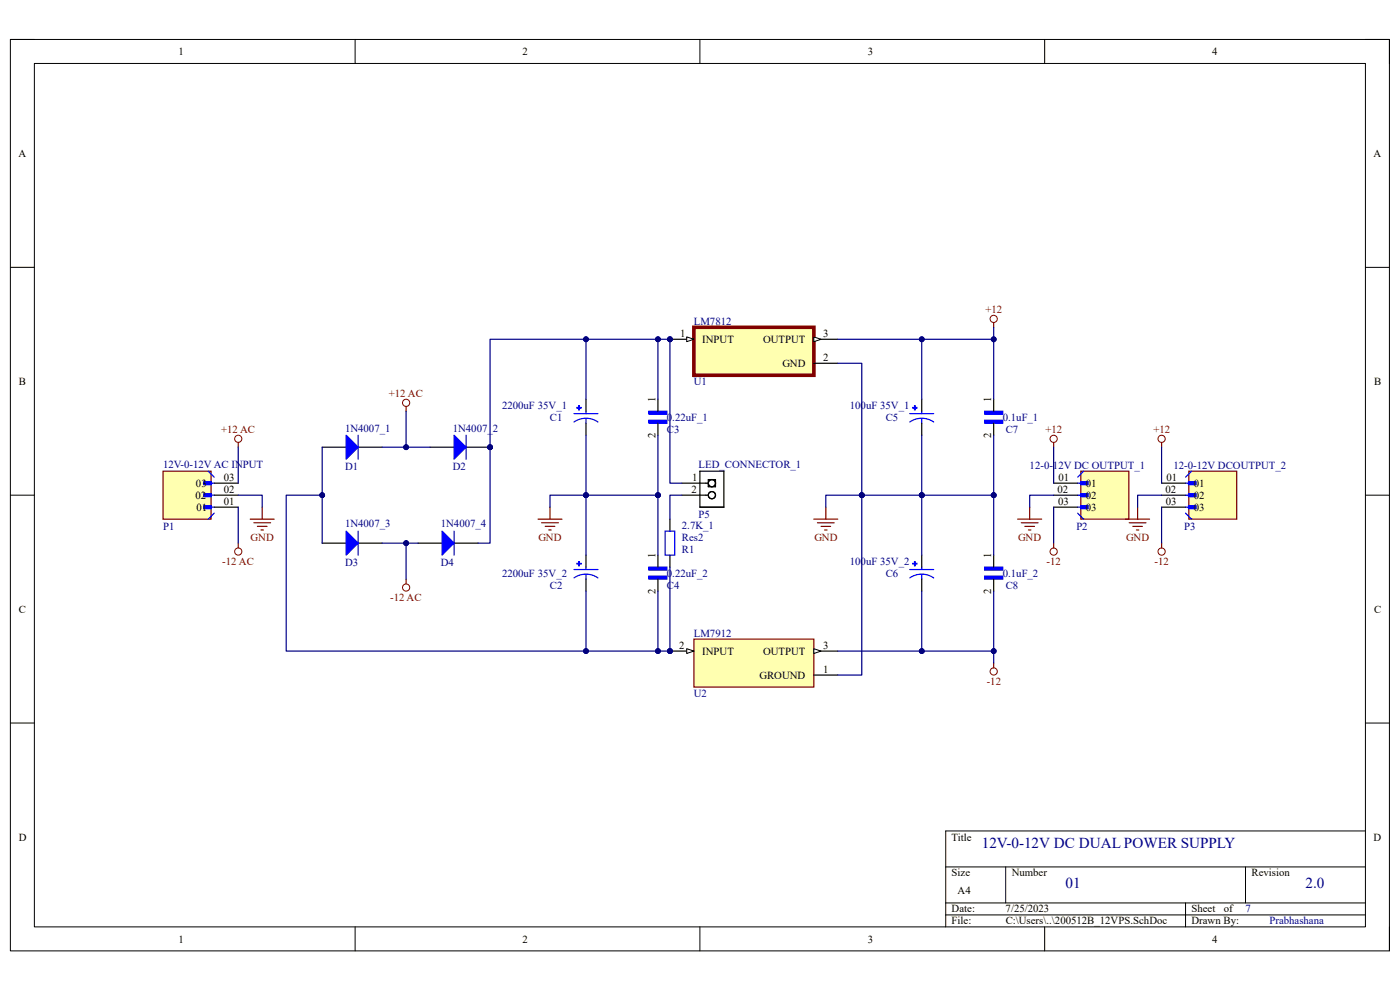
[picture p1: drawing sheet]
<svg xmlns="http://www.w3.org/2000/svg" width="297mm" height="210mm" viewBox="0 0 297 210" stroke-linecap="round" stroke-linejoin="round" font-family="sans-serif">
<path d="M2.2 8.4h292.6v193.3h-292.6z" fill="none" stroke="#000" stroke-width=".21"/>
<path d="M7.3 13.5h282.4v183.1h-282.4z" fill-rule="evenodd" fill="#fff"/>
<g fill="none" stroke="#000" stroke-width=".21">
<path d="M2.2 8.4h5.1M7.3 13.5h282.4v183.1h-282.4zM75.3 8.4v5.1M148.5 8.4v5.1M221.6 8.4v5.1M289.7 8.4h5.1v5.1M2.2 56.7h5.1M289.7 56.7h5.1M2.2 105h5.1M289.7 105.1h5.1M2.2 153.4h5.1M289.7 153.4h5.1"/>
<path d="M289.7 176.3h-89.1v20.3M75.3 196.6v5.1M148.5 196.6v5.1M200.6 183.9h89.1M200.6 191.5h89.1M200.6 194.1h89.1M213.4 183.9v7.6M221.6 196.6v5.1M251.5 191.5v5.1M264.2 183.9v7.6M294.8 196.6v5.1"/>
</g>
<g fill="none" stroke="#000" stroke-width=".25">
<path d="M68.3 94.9h5.1M76 94.9h5.1M148.5 100h5.1v7.6h-5.1zM144.7 102.5h5.6M144.7 105h5.6M150.3 101.7h1.5v1.6h-1.5z"/>
<circle cx="151" cy="102.5" r=".76"/>
<circle cx="151" cy="105" r=".76"/>
</g>
<path d="M73.4 92.3l2.6 2.6-2.6 2.5z" fill="#00f"/>
<path d="M73.4 92.3l2.6 2.6-2.6 2.5zM76 92.3v5.1" fill="none" stroke="#00f" stroke-width=".25"/>
<path d="M88.7 115.2h5.1M96.3 115.2h5.1" fill="none" stroke="#000" stroke-width=".25"/>
<path d="M93.8 112.7l2.5 2.5-2.5 2.6z" fill="#00f"/>
<path d="M93.8 112.7l2.5 2.5-2.5 2.6zM96.3 112.7v5.1" fill="none" stroke="#00f" stroke-width=".25"/>
<path d="M68.3 115.2h5.1M76 115.2h5.1" fill="none" stroke="#000" stroke-width=".25"/>
<path d="M73.4 112.7l2.6 2.5-2.6 2.6z" fill="#00f"/>
<path d="M73.4 112.7l2.6 2.5-2.6 2.6zM76 112.7v5.1" fill="none" stroke="#00f" stroke-width=".25"/>
<circle cx="104" cy="94.9" r=".51" fill="#000080"/>
<circle cx="104" cy="94.9" r=".51" fill="none" stroke="#000080" stroke-width=".21"/>
<path d="M91.2 94.9h5.1M98.9 94.9h5.1" fill="none" stroke="#000" stroke-width=".25"/>
<circle cx="104" cy="94.9" r=".51" fill="#000080"/>
<circle cx="104" cy="94.9" r=".51" fill="none" stroke="#000080" stroke-width=".21"/>
<path d="M96.3 92.3l2.6 2.6-2.6 2.5z" fill="#00f"/>
<path d="M96.3 92.3l2.6 2.6-2.6 2.5zM98.9 92.3v5.1" fill="none" stroke="#00f" stroke-width=".25"/>
<circle cx="142.1" cy="72" r=".51" fill="#000080"/>
<circle cx="142.1" cy="72" r=".51" fill="none" stroke="#000080" stroke-width=".21"/>
<path d="M147.2 69.4h25.5v10.2h-25.5z" fill-rule="evenodd" fill="#ffffb0"/>
<path d="M147.2 69.4h25.5v10.2h-25.5z" fill="none" stroke="#800000" stroke-width=".76"/>
<path d="M142.1 72h5.1" fill="none" stroke="#000" stroke-width=".25"/>
<path d="M145.7 71.5l1.5 .5-1.5 .5z" fill="#f8fcff"/>
<path d="M145.7 71.5l1.5 .5-1.5 .5z" fill="none" stroke="#000" stroke-width=".21"/>
<circle cx="142.1" cy="72" r=".51" fill="#000080"/>
<circle cx="142.1" cy="72" r=".51" fill="none" stroke="#000080" stroke-width=".21"/>
<path d="M172.7 72h5" fill="none" stroke="#000" stroke-width=".25"/>
<path d="M172.7 71.5l1.5 .5-1.5 .5z" fill="#f8fcff"/>
<path d="M172.7 71.5l1.5 .5-1.5 .5z" fill="none" stroke="#000" stroke-width=".21"/>
<path d="M172.7 77.1h5" fill="none" stroke="#000" stroke-width=".25"/>
<circle cx="142.1" cy="138.1" r=".51" fill="#000080"/>
<circle cx="142.1" cy="138.1" r=".51" fill="none" stroke="#000080" stroke-width=".21"/>
<path d="M147.2 135.6h25.5v10.1h-25.5z" fill-rule="evenodd" fill="#ffffb0"/>
<path d="M147.2 135.6h25.5v10.1h-25.5z" fill="none" stroke="#800000" stroke-width=".25"/>
<path d="M142.1 138.1h5.1" fill="none" stroke="#000" stroke-width=".25"/>
<path d="M145.7 137.6l1.5 .5-1.5 .5z" fill="#f8fcff"/>
<path d="M145.7 137.6l1.5 .5-1.5 .5z" fill="none" stroke="#000" stroke-width=".21"/>
<circle cx="142.1" cy="138.1" r=".51" fill="#000080"/>
<circle cx="142.1" cy="138.1" r=".51" fill="none" stroke="#000080" stroke-width=".21"/>
<path d="M172.7 138.1h5" fill="none" stroke="#000" stroke-width=".25"/>
<path d="M172.7 137.6l1.5 .5-1.5 .5z" fill="#f8fcff"/>
<path d="M172.7 137.6l1.5 .5-1.5 .5z" fill="none" stroke="#000" stroke-width=".21"/>
<path d="M172.7 143.2h5" fill="none" stroke="#000" stroke-width=".25"/>
<path d="M194 86.1h.1v.9h-.1z" fill-rule="evenodd" fill="#00f"/>
<path d="M194 86.1h.1v.9h-.1z" fill="none" stroke="#00f" stroke-width=".25"/>
<path d="M193.6 86.4h.9v.2h-.9z" fill-rule="evenodd" fill="#00f"/>
<path d="M193 89.5a4.4 4.4 0 0 1 5.1 0M193 87.7h5.1M193.6 86.4h.9v.2h-.9zM195.5 87.2v.5M195.5 88.8v1" fill="none" stroke="#00f" stroke-width=".25"/>
<path d="M195.5 84.7v2.5M195.5 89.8v2.5" fill="none" stroke="#000" stroke-width=".25"/>
<path d="M194 119.1h.1v.9h-.1z" fill-rule="evenodd" fill="#00f"/>
<path d="M194 119.1h.1v.9h-.1z" fill="none" stroke="#00f" stroke-width=".25"/>
<path d="M193.6 119.5h.9v.1h-.9z" fill-rule="evenodd" fill="#00f"/>
<path d="M193.6 119.5h.9v.1h-.9zM193 122.6a4.4 4.4 0 0 1 5.1 0M193 120.8h5.1M195.5 120.3v.5M195.5 121.8v1.1" fill="none" stroke="#00f" stroke-width=".25"/>
<path d="M195.5 117.8v2.5M195.5 122.9v2.5" fill="none" stroke="#000" stroke-width=".25"/>
<path d="M122.8 86.1h.1v.9h-.1z" fill-rule="evenodd" fill="#00f"/>
<path d="M122.8 86.1h.1v.9h-.1z" fill="none" stroke="#00f" stroke-width=".25"/>
<path d="M122.4 86.4h.9v.2h-.9z" fill-rule="evenodd" fill="#00f"/>
<path d="M121.8 89.5a4.4 4.4 0 0 1 5.1 0M121.8 87.7h5.1M122.4 86.4h.9v.2h-.9zM124.3 87.2v.5M124.3 88.8v1" fill="none" stroke="#00f" stroke-width=".25"/>
<path d="M124.3 84.7v2.5M124.3 89.8v2.5" fill="none" stroke="#000" stroke-width=".25"/>
<path d="M122.8 119.1h.1v.9h-.1z" fill-rule="evenodd" fill="#00f"/>
<path d="M122.8 119.1h.1v.9h-.1z" fill="none" stroke="#00f" stroke-width=".25"/>
<path d="M122.4 119.5h.9v.1h-.9z" fill-rule="evenodd" fill="#00f"/>
<path d="M122.4 119.5h.9v.1h-.9zM121.8 122.6a4.4 4.4 0 0 1 5.1 0M121.8 120.8h5.1M124.3 120.3v.5M124.3 121.8v1.1" fill="none" stroke="#00f" stroke-width=".25"/>
<path d="M124.3 117.8v2.5M124.3 122.9v2.5" fill="none" stroke="#000" stroke-width=".25"/>
<path d="M137.7 87.2h3.8v.7h-3.8z" fill-rule="evenodd" fill="#00f"/>
<path d="M137.7 87.2h3.8v.7h-3.8z" fill="none" stroke="#00f" stroke-width=".25"/>
<path d="M137.7 89.1h3.8v.7h-3.8z" fill-rule="evenodd" fill="#00f"/>
<path d="M137.7 89.1h3.8v.7h-3.8z" fill="none" stroke="#00f" stroke-width=".25"/>
<path d="M139.6 84.7v2.5M139.6 89.8v2.5" fill="none" stroke="#000" stroke-width=".25"/>
<path d="M137.7 120.3h3.8v.6h-3.8z" fill-rule="evenodd" fill="#00f"/>
<path d="M137.7 120.3h3.8v.6h-3.8z" fill="none" stroke="#00f" stroke-width=".25"/>
<path d="M137.7 122.2h3.8v.7h-3.8z" fill-rule="evenodd" fill="#00f"/>
<path d="M137.7 122.2h3.8v.7h-3.8z" fill="none" stroke="#00f" stroke-width=".25"/>
<path d="M139.6 117.8v2.5M139.6 122.9v2.5" fill="none" stroke="#000" stroke-width=".25"/>
<path d="M208.9 87.2h3.8v.7h-3.8z" fill-rule="evenodd" fill="#00f"/>
<path d="M208.9 87.2h3.8v.7h-3.8z" fill="none" stroke="#00f" stroke-width=".25"/>
<path d="M208.9 89.2h3.8v.6h-3.8z" fill-rule="evenodd" fill="#00f"/>
<path d="M208.9 89.2h3.8v.6h-3.8z" fill="none" stroke="#00f" stroke-width=".25"/>
<path d="M210.8 84.7v2.5M210.8 89.8v2.5" fill="none" stroke="#000" stroke-width=".25"/>
<path d="M208.9 120.3h3.8v.6h-3.8z" fill-rule="evenodd" fill="#00f"/>
<path d="M208.9 120.3h3.8v.6h-3.8z" fill="none" stroke="#00f" stroke-width=".25"/>
<path d="M208.9 122.2h3.8v.7h-3.8z" fill-rule="evenodd" fill="#00f"/>
<path d="M208.9 122.2h3.8v.7h-3.8z" fill="none" stroke="#00f" stroke-width=".25"/>
<path d="M210.8 117.8v2.5M210.8 122.9v2.5" fill="none" stroke="#000" stroke-width=".25"/>
<path d="M53.1 110.1h5.1M53.8 110.9h3.6M54.6 111.7h2M55.4 112.4h.5M55.6 107.6v2.5" fill="none" stroke="#800000" stroke-width=".25"/>
<path d="M34.6 100h10.2v10.1h-10.2z" fill-rule="evenodd" fill="#ffffb0"/>
<path d="M34.6 100h10.2v10.1h-10.2z" fill="none" stroke="#800000" stroke-width=".25"/>
<path d="M43.2 107.3h1.6v.6h-1.6z" fill-rule="evenodd" fill="#00f"/>
<path d="M43.2 107.3h1.6v.6h-1.6z" fill="none" stroke="#00f" stroke-width=".25"/>
<path d="M43.2 104.7h1.6v.7h-1.6z" fill-rule="evenodd" fill="#00f"/>
<path d="M43.2 104.7h1.6v.7h-1.6z" fill="none" stroke="#00f" stroke-width=".25"/>
<path d="M43.2 102.2h1.6v.6h-1.6z" fill-rule="evenodd" fill="#00f"/>
<path d="M44.2 100l1.3 1.2M43.2 102.2h1.6v.6h-1.6zM43.5 107.6h2M43.5 105h2M43.5 102.5h2M45.5 108.9l-1.3 1.2" fill="none" stroke="#00f" stroke-width=".25"/>
<path d="M45.5 107.6h5M45.5 105h5M45.5 102.5h5" fill="none" stroke="#000" stroke-width=".25"/>
<path d="M229.3 100h10.2v10.1h-10.2z" fill-rule="evenodd" fill="#ffffb0"/>
<path d="M229.3 100h10.2v10.1h-10.2z" fill="none" stroke="#800000" stroke-width=".25"/>
<path d="M229.3 102.2h1.5v.6h-1.5z" fill-rule="evenodd" fill="#00f"/>
<path d="M229.3 102.2h1.5v.6h-1.5z" fill="none" stroke="#00f" stroke-width=".25"/>
<path d="M229.3 104.7h1.5v.7h-1.5z" fill-rule="evenodd" fill="#00f"/>
<path d="M229.3 104.7h1.5v.7h-1.5z" fill="none" stroke="#00f" stroke-width=".25"/>
<path d="M229.3 107.3h1.5v.6h-1.5z" fill-rule="evenodd" fill="#00f"/>
<path d="M229.9 100l-1.3 1.2M228.6 102.5h1.9M228.6 105.1h1.9M228.6 107.6h1.9M228.6 108.9l1.3 1.2M229.3 107.3h1.5v.6h-1.5z" fill="none" stroke="#00f" stroke-width=".25"/>
<path d="M223.5 102.5h5.1M223.5 105.1h5.1M223.5 107.6h5.1" fill="none" stroke="#000" stroke-width=".25"/>
<path d="M252.2 100h10.2v10.1h-10.2z" fill-rule="evenodd" fill="#ffffb0"/>
<path d="M252.2 100h10.2v10.1h-10.2z" fill="none" stroke="#800000" stroke-width=".25"/>
<path d="M252.1 102.2h1.6v.6h-1.6z" fill-rule="evenodd" fill="#00f"/>
<path d="M252.1 102.2h1.6v.6h-1.6z" fill="none" stroke="#00f" stroke-width=".25"/>
<path d="M252.1 104.7h1.6v.7h-1.6z" fill-rule="evenodd" fill="#00f"/>
<path d="M252.1 104.7h1.6v.7h-1.6z" fill="none" stroke="#00f" stroke-width=".25"/>
<path d="M252.1 107.3h1.6v.6h-1.6z" fill-rule="evenodd" fill="#00f"/>
<path d="M252.8 100l-1.3 1.2M141.1 112.7h2v5.1h-2zM251.5 102.5h1.9M251.5 105.1h1.9M251.5 107.6h1.9M251.5 108.9l1.3 1.2M252.1 107.3h1.6v.6h-1.6z" fill="none" stroke="#00f" stroke-width=".25"/>
<path d="M142.1 110.1v2.6M142.1 117.8v2.5M246.4 102.5h5.1M246.4 105.1h5.1M246.4 107.6h5.1" fill="none" stroke="#000" stroke-width=".25"/>
<g fill="none" stroke="#800000" stroke-width=".25">
<path d="M210.8 68.4v1M50.5 93.9v1M86.2 86.2v1M223.5 93.9v1M246.4 93.9v1M50.5 115.2v1M114.1 110.1h5.1M114.9 110.9h3.6M115.7 111.7h2M116.4 112.4h.5M116.7 107.6v2.5M172.7 110.1h5"/>
<path d="M173.4 110.9h3.6M174.2 111.7h2M174.9 112.4h.6M175.2 107.6v2.5M215.9 110.1h5.1M216.7 110.9h3.5M217.4 111.7h2.1M218.2 112.4h.5M218.5 107.6v2.5M223.5 115.2v1M238.8 110.1h5.1M239.6 110.9h3.5"/>
<path d="M240.3 111.7h2.1M241.1 112.4h.5M241.3 107.6v2.5M246.4 115.2v1M86.2 122.9v1M210.8 140.7v1"/>
</g>
<g fill="none" stroke="#800000" stroke-width=".21">
<circle cx="210.8" cy="67.6" r=".76"/>
<circle cx="50.5" cy="93.1" r=".76"/>
<circle cx="86.2" cy="85.5" r=".76"/>
<circle cx="223.5" cy="93.1" r=".76"/>
<circle cx="246.4" cy="93.1" r=".76"/>
<circle cx="50.5" cy="117" r=".76"/>
<circle cx="223.5" cy="117" r=".76"/>
<circle cx="246.4" cy="117" r=".76"/>
<circle cx="86.2" cy="124.6" r=".76"/>
<circle cx="210.8" cy="142.4" r=".76"/>
</g>
<path d="M182.8 105.1v38.1h-5.1" fill="none" stroke="#000080" stroke-width=".25"/>
<circle cx="182.8" cy="105.1" r=".51" fill="#000080"/>
<circle cx="182.8" cy="105.1" r=".51" fill="none" stroke="#000080" stroke-width=".21"/>
<path d="M124.3 72v12.7" fill="none" stroke="#000080" stroke-width=".25"/>
<circle cx="124.3" cy="72" r=".51" fill="#000080"/>
<circle cx="124.3" cy="72" r=".51" fill="none" stroke="#000080" stroke-width=".21"/>
<path d="M124.3 92.3v12.7" fill="none" stroke="#000080" stroke-width=".25"/>
<circle cx="124.3" cy="105" r=".51" fill="#000080"/>
<circle cx="124.3" cy="105" r=".51" fill="none" stroke="#000080" stroke-width=".21"/>
<path d="M177.7 77.1h5.1v28" fill="none" stroke="#000080" stroke-width=".25"/>
<circle cx="182.8" cy="105.1" r=".51" fill="#000080"/>
<circle cx="182.8" cy="105.1" r=".51" fill="none" stroke="#000080" stroke-width=".21"/>
<path d="M124.3 125.4v12.7" fill="none" stroke="#000080" stroke-width=".25"/>
<circle cx="124.3" cy="138.1" r=".51" fill="#000080"/>
<circle cx="124.3" cy="138.1" r=".51" fill="none" stroke="#000080" stroke-width=".21"/>
<path d="M195.5 72v12.7" fill="none" stroke="#000080" stroke-width=".25"/>
<circle cx="195.6" cy="72" r=".51" fill="#000080"/>
<circle cx="195.6" cy="72" r=".51" fill="none" stroke="#000080" stroke-width=".21"/>
<path d="M195.5 92.3v12.8" fill="none" stroke="#000080" stroke-width=".25"/>
<circle cx="195.6" cy="105.1" r=".51" fill="#000080"/>
<circle cx="195.6" cy="105.1" r=".51" fill="none" stroke="#000080" stroke-width=".21"/>
<path d="M195.5 105.1v12.7" fill="none" stroke="#000080" stroke-width=".25"/>
<circle cx="195.6" cy="105.1" r=".51" fill="#000080"/>
<circle cx="195.6" cy="105.1" r=".51" fill="none" stroke="#000080" stroke-width=".21"/>
<path d="M195.5 125.4v12.7" fill="none" stroke="#000080" stroke-width=".25"/>
<circle cx="195.6" cy="138.1" r=".51" fill="#000080"/>
<circle cx="195.6" cy="138.1" r=".51" fill="none" stroke="#000080" stroke-width=".21"/>
<path d="M139.6 72v12.7" fill="none" stroke="#000080" stroke-width=".25"/>
<circle cx="139.6" cy="72" r=".51" fill="#000080"/>
<circle cx="139.6" cy="72" r=".51" fill="none" stroke="#000080" stroke-width=".21"/>
<path d="M139.6 92.3v12.7" fill="none" stroke="#000080" stroke-width=".25"/>
<circle cx="139.6" cy="105" r=".51" fill="#000080"/>
<circle cx="139.6" cy="105" r=".51" fill="none" stroke="#000080" stroke-width=".21"/>
<path d="M139.6 105v12.8" fill="none" stroke="#000080" stroke-width=".25"/>
<circle cx="139.6" cy="105" r=".51" fill="#000080"/>
<circle cx="139.6" cy="105" r=".51" fill="none" stroke="#000080" stroke-width=".21"/>
<path d="M139.6 125.4v12.7" fill="none" stroke="#000080" stroke-width=".25"/>
<circle cx="139.6" cy="138.1" r=".51" fill="#000080"/>
<circle cx="139.6" cy="138.1" r=".51" fill="none" stroke="#000080" stroke-width=".21"/>
<path d="M182.8 105.1h12.7" fill="none" stroke="#000080" stroke-width=".25"/>
<circle cx="182.8" cy="105.1" r=".51" fill="#000080"/>
<circle cx="182.8" cy="105.1" r=".51" fill="none" stroke="#000080" stroke-width=".21"/>
<circle cx="195.6" cy="105.1" r=".51" fill="#000080"/>
<circle cx="195.6" cy="105.1" r=".51" fill="none" stroke="#000080" stroke-width=".21"/>
<path d="M50.5 105h5.1v2.6M124.3 105h-7.6v2.6" fill="none" stroke="#000080" stroke-width=".25"/>
<circle cx="124.3" cy="105" r=".51" fill="#000080"/>
<circle cx="124.3" cy="105" r=".51" fill="none" stroke="#000080" stroke-width=".21"/>
<path d="M210.8 92.3v12.8" fill="none" stroke="#000080" stroke-width=".25"/>
<circle cx="210.8" cy="105.1" r=".51" fill="#000080"/>
<circle cx="210.8" cy="105.1" r=".51" fill="none" stroke="#000080" stroke-width=".21"/>
<path d="M195.5 105.1h15.3" fill="none" stroke="#000080" stroke-width=".25"/>
<circle cx="195.6" cy="105.1" r=".51" fill="#000080"/>
<circle cx="195.6" cy="105.1" r=".51" fill="none" stroke="#000080" stroke-width=".21"/>
<circle cx="210.8" cy="105.1" r=".51" fill="#000080"/>
<circle cx="210.8" cy="105.1" r=".51" fill="none" stroke="#000080" stroke-width=".21"/>
<path d="M210.8 105.1v12.7" fill="none" stroke="#000080" stroke-width=".25"/>
<circle cx="210.8" cy="105.1" r=".51" fill="#000080"/>
<circle cx="210.8" cy="105.1" r=".51" fill="none" stroke="#000080" stroke-width=".21"/>
<path d="M139.6 105h-15.3v12.8M144.7 105h-2.6v5.1M223.5 105.1h-5v2.5M246.4 105.1h-5.1v2.5" fill="none" stroke="#000080" stroke-width=".25"/>
<circle cx="124.3" cy="105" r=".51" fill="#000080"/>
<circle cx="124.3" cy="105" r=".51" fill="none" stroke="#000080" stroke-width=".21"/>
<circle cx="139.6" cy="105" r=".51" fill="#000080"/>
<circle cx="139.6" cy="105" r=".51" fill="none" stroke="#000080" stroke-width=".21"/>
<path d="M50.5 94.9v7.6M86.2 87.2v7.7M50.5 107.6v7.6" fill="none" stroke="#000080" stroke-width=".25"/>
<circle cx="86.2" cy="94.9" r=".51" fill="#000080"/>
<circle cx="86.2" cy="94.9" r=".51" fill="none" stroke="#000080" stroke-width=".21"/>
<path d="M86.2 115.2v7.7" fill="none" stroke="#000080" stroke-width=".25"/>
<circle cx="86.2" cy="115.2" r=".51" fill="#000080"/>
<circle cx="86.2" cy="115.2" r=".51" fill="none" stroke="#000080" stroke-width=".21"/>
<path d="M210.8 69.4v2.6" fill="none" stroke="#000080" stroke-width=".25"/>
<circle cx="210.8" cy="72" r=".51" fill="#000080"/>
<circle cx="210.8" cy="72" r=".51" fill="none" stroke="#000080" stroke-width=".21"/>
<path d="M210.8 138.1v2.6" fill="none" stroke="#000080" stroke-width=".25"/>
<circle cx="210.8" cy="138.1" r=".51" fill="#000080"/>
<circle cx="210.8" cy="138.1" r=".51" fill="none" stroke="#000080" stroke-width=".21"/>
<path d="M223.5 94.9v7.6M246.4 94.9v7.6M182.8 105.1h-7.6v2.5M223.5 107.6v7.6M246.4 107.6v7.6" fill="none" stroke="#000080" stroke-width=".25"/>
<circle cx="182.8" cy="105.1" r=".51" fill="#000080"/>
<circle cx="182.8" cy="105.1" r=".51" fill="none" stroke="#000080" stroke-width=".21"/>
<path d="M68.3 105h-7.6v33.1h81.4v-17.8" fill="none" stroke="#000080" stroke-width=".25"/>
<circle cx="142.1" cy="138.1" r=".51" fill="#000080"/>
<circle cx="142.1" cy="138.1" r=".51" fill="none" stroke="#000080" stroke-width=".21"/>
<circle cx="139.6" cy="138.1" r=".51" fill="#000080"/>
<circle cx="139.6" cy="138.1" r=".51" fill="none" stroke="#000080" stroke-width=".21"/>
<circle cx="124.3" cy="138.1" r=".51" fill="#000080"/>
<circle cx="124.3" cy="138.1" r=".51" fill="none" stroke="#000080" stroke-width=".21"/>
<circle cx="68.3" cy="105" r=".51" fill="#000080"/>
<circle cx="68.3" cy="105" r=".51" fill="none" stroke="#000080" stroke-width=".21"/>
<path d="M81.1 115.2h7.6" fill="none" stroke="#000080" stroke-width=".25"/>
<circle cx="86.2" cy="115.2" r=".51" fill="#000080"/>
<circle cx="86.2" cy="115.2" r=".51" fill="none" stroke="#000080" stroke-width=".21"/>
<path d="M81.1 94.9h10.1" fill="none" stroke="#000080" stroke-width=".25"/>
<circle cx="86.2" cy="94.9" r=".51" fill="#000080"/>
<circle cx="86.2" cy="94.9" r=".51" fill="none" stroke="#000080" stroke-width=".21"/>
<path d="M144.7 102.5h-2.6v-30.5h-38.1v43.2h-2.6" fill="none" stroke="#000080" stroke-width=".25"/>
<circle cx="104" cy="94.9" r=".51" fill="#000080"/>
<circle cx="104" cy="94.9" r=".51" fill="none" stroke="#000080" stroke-width=".21"/>
<circle cx="124.3" cy="72" r=".51" fill="#000080"/>
<circle cx="124.3" cy="72" r=".51" fill="none" stroke="#000080" stroke-width=".21"/>
<circle cx="139.6" cy="72" r=".51" fill="#000080"/>
<circle cx="139.6" cy="72" r=".51" fill="none" stroke="#000080" stroke-width=".21"/>
<circle cx="142.1" cy="72" r=".51" fill="#000080"/>
<circle cx="142.1" cy="72" r=".51" fill="none" stroke="#000080" stroke-width=".21"/>
<path d="M210.8 125.4v12.7h-33.1" fill="none" stroke="#000080" stroke-width=".25"/>
<circle cx="195.6" cy="138.1" r=".51" fill="#000080"/>
<circle cx="195.6" cy="138.1" r=".51" fill="none" stroke="#000080" stroke-width=".21"/>
<circle cx="210.8" cy="138.1" r=".51" fill="#000080"/>
<circle cx="210.8" cy="138.1" r=".51" fill="none" stroke="#000080" stroke-width=".21"/>
<path d="M177.7 72h33.1v12.7" fill="none" stroke="#000080" stroke-width=".25"/>
<circle cx="195.6" cy="72" r=".51" fill="#000080"/>
<circle cx="195.6" cy="72" r=".51" fill="none" stroke="#000080" stroke-width=".21"/>
<circle cx="210.8" cy="72" r=".51" fill="#000080"/>
<circle cx="210.8" cy="72" r=".51" fill="none" stroke="#000080" stroke-width=".21"/>
<path d="M68.3 94.9v20.3" fill="none" stroke="#000080" stroke-width=".25"/>
<circle cx="68.3" cy="105" r=".51" fill="#000080"/>
<circle cx="68.3" cy="105" r=".51" fill="none" stroke="#000080" stroke-width=".21"/>
<g font-size="3.2" fill="#000080">
<text x="208.3" y="179.9">12V-0-12V DC DUAL POWER SUPPLY</text>
<text x="226.1" y="188.3">01</text>
<text x="277" y="188.3">2.0</text>
</g>
<g font-size="2.3">
<text x="37.9" y="11.7">1</text>
<text x="110.9" y="11.7">2</text>
<text x="184.1" y="11.7">3</text>
<text x="257.1" y="11.7">4</text>
<text x="3.9" y="33.3">A</text>
<text x="291.4" y="33.3">A</text>
<text x="144.3" y="71.5">1</text>
<text x="174.7" y="71.5">3</text>
<text x="149" y="72.7">INPUT</text>
<text x="161.9" y="72.7">OUTPUT</text>
<text x="166" y="77.8">GND</text>
<text x="174.7" y="76.5">2</text>
<text x="4" y="81.6">B</text>
<text x="291.5" y="81.6">B</text>
<text x="139.1" y="85.2" transform="rotate(-90 139.1 85.2)">1</text>
<text x="210.3" y="85.2" transform="rotate(-90 210.3 85.2)">1</text>
<text x="139.1" y="92.9" transform="rotate(-90 139.1 92.9)">2</text>
<text x="210.3" y="92.9" transform="rotate(-90 210.3 92.9)">2</text>
<text x="47.5" y="102">03</text>
<text x="146.9" y="102">1</text>
<text x="224.6" y="102">01</text>
<text x="247.5" y="102">01</text>
<text x="41.5" y="105.8">02</text>
<text x="41.6" y="103.3">03</text>
<text x="47.5" y="107.1">01</text>
<text x="47.5" y="104.5">02</text>
<text x="146.7" y="104.5">2</text>
<text x="224.4" y="104.5">02</text>
<text x="224.5" y="107.1">03</text>
<text x="230.4" y="103.3">01</text>
<text x="230.4" y="105.8">02</text>
<text x="247.3" y="104.5">02</text>
<text x="247.4" y="107.1">03</text>
<text x="253.3" y="103.3">01</text>
<text x="253.3" y="105.8">02</text>
<text x="41.7" y="108.3">01</text>
<text x="230.4" y="108.3">03</text>
<text x="253.3" y="108.3">03</text>
<text x="139.1" y="118.3" transform="rotate(-90 139.1 118.3)">1</text>
<text x="210.3" y="118.3" transform="rotate(-90 210.3 118.3)">1</text>
<text x="139.1" y="125.9" transform="rotate(-90 139.1 125.9)">2</text>
<text x="210.3" y="125.9" transform="rotate(-90 210.3 125.9)">2</text>
<text x="4" y="130">C</text>
<text x="291.5" y="130">C</text>
<text x="144.1" y="137.6">2</text>
<text x="174.7" y="137.6">3</text>
<text x="149" y="138.9">INPUT</text>
<text x="161.1" y="144">GROUND</text>
<text x="161.9" y="138.9">OUTPUT</text>
<text x="174.7" y="142.7">1</text>
<text x="4" y="178.3">D</text>
<text x="201.9" y="178.3">Title</text>
<text x="291.4" y="178.3">D</text>
<text x="201.9" y="185.9">Size</text>
<text x="214.6" y="185.9">Number</text>
<text x="265.5" y="185.9">Revision</text>
<text x="203.2" y="189.7">A4</text>
<text x="201.9" y="193.5">Date:</text>
<text x="201.9" y="196.1">File:</text>
<text x="213.3" y="193.5">7/25/2023</text>
<text x="213.4" y="196.1">C:\Users\..\200512B_12VPS.SchDoc</text>
<text x="252.8" y="196.1">Drawn By:</text>
<text x="252.8" y="193.5">Sheet</text>
<text x="259.6" y="193.5">of</text>
<text x="37.9" y="199.9">1</text>
<text x="110.9" y="199.9">2</text>
<text x="184.1" y="199.9">3</text>
<text x="257.1" y="199.9">4</text>
</g>
<g font-size="2.3" fill="#000080">
<text x="147.2" y="68.9">LM7812</text>
<text x="147.2" y="81.6">U1</text>
<text x="106.5" y="86.7">2200uF 35V_1</text>
<text x="116.7" y="89.3">C1</text>
<text x="141.5" y="89.3">0.22uF_1</text>
<text x="180.3" y="86.7">100uF 35V_1</text>
<text x="187.9" y="89.3">C5</text>
<text x="212.7" y="89.3">0.1uF_1</text>
<text x="73.2" y="91.6">1N4007_1</text>
<text x="96.1" y="91.6">1N4007_2</text>
<text x="141.5" y="91.8">C3</text>
<text x="213.4" y="91.8">C7</text>
<text x="34.6" y="99.2">12V-0-12V AC INPUT</text>
<text x="73.2" y="99.7">D1</text>
<text x="96.1" y="99.7">D2</text>
<text x="148.2" y="99.2">LED_CONNECTOR_1</text>
<text x="218.4" y="99.4">12-0-12V DC OUTPUT_1</text>
<text x="249" y="99.4">12-0-12V DCOUTPUT_2</text>
<text x="34.6" y="112.4">P1</text>
<text x="73.2" y="111.9">1N4007_3</text>
<text x="93.5" y="111.9">1N4007_4</text>
<text x="144.7" y="112.1">2.7K_1</text>
<text x="148.2" y="109.9">P5</text>
<text x="228.3" y="112.4">P2</text>
<text x="251.2" y="112.4">P3</text>
<text x="144.7" y="117.3">R1</text>
<text x="144.7" y="114.7">Res2</text>
<text x="180.3" y="119.8">100uF 35V_2</text>
<text x="73.2" y="120.1">D3</text>
<text x="93.5" y="120.1">D4</text>
<text x="106.5" y="122.3">2200uF 35V_2</text>
<text x="116.7" y="124.9">C2</text>
<text x="141.5" y="122.3">0.22uF_2</text>
<text x="141.5" y="124.9">C4</text>
<text x="187.9" y="122.3">C6</text>
<text x="212.7" y="122.3">0.1uF_2</text>
<text x="213.4" y="124.9">C8</text>
<text x="147.2" y="135">LM7912</text>
<text x="147.2" y="147.8">U2</text>
<text x="264.2" y="193.5">7</text>
<text x="269.3" y="196.1">Prabhashana</text>
</g>
<g font-size="2.3" fill="#800000">
<text x="209" y="66.4">+12</text>
<text x="82.5" y="84.2">+12 AC</text>
<text x="46.9" y="91.8">+12 AC</text>
<text x="221.8" y="91.8">+12</text>
<text x="244.7" y="91.8">+12</text>
<text x="47.2" y="119.8">-12 AC</text>
<text x="53.2" y="114.7">GND</text>
<text x="114.2" y="114.7">GND</text>
<text x="172.8" y="114.7">GND</text>
<text x="216" y="114.7">GND</text>
<text x="222" y="119.8">-12</text>
<text x="238.9" y="114.7">GND</text>
<text x="244.9" y="119.8">-12</text>
<text x="82.8" y="127.4">-12 AC</text>
<text x="209.3" y="145.2">-12</text>
</g>
</svg>
